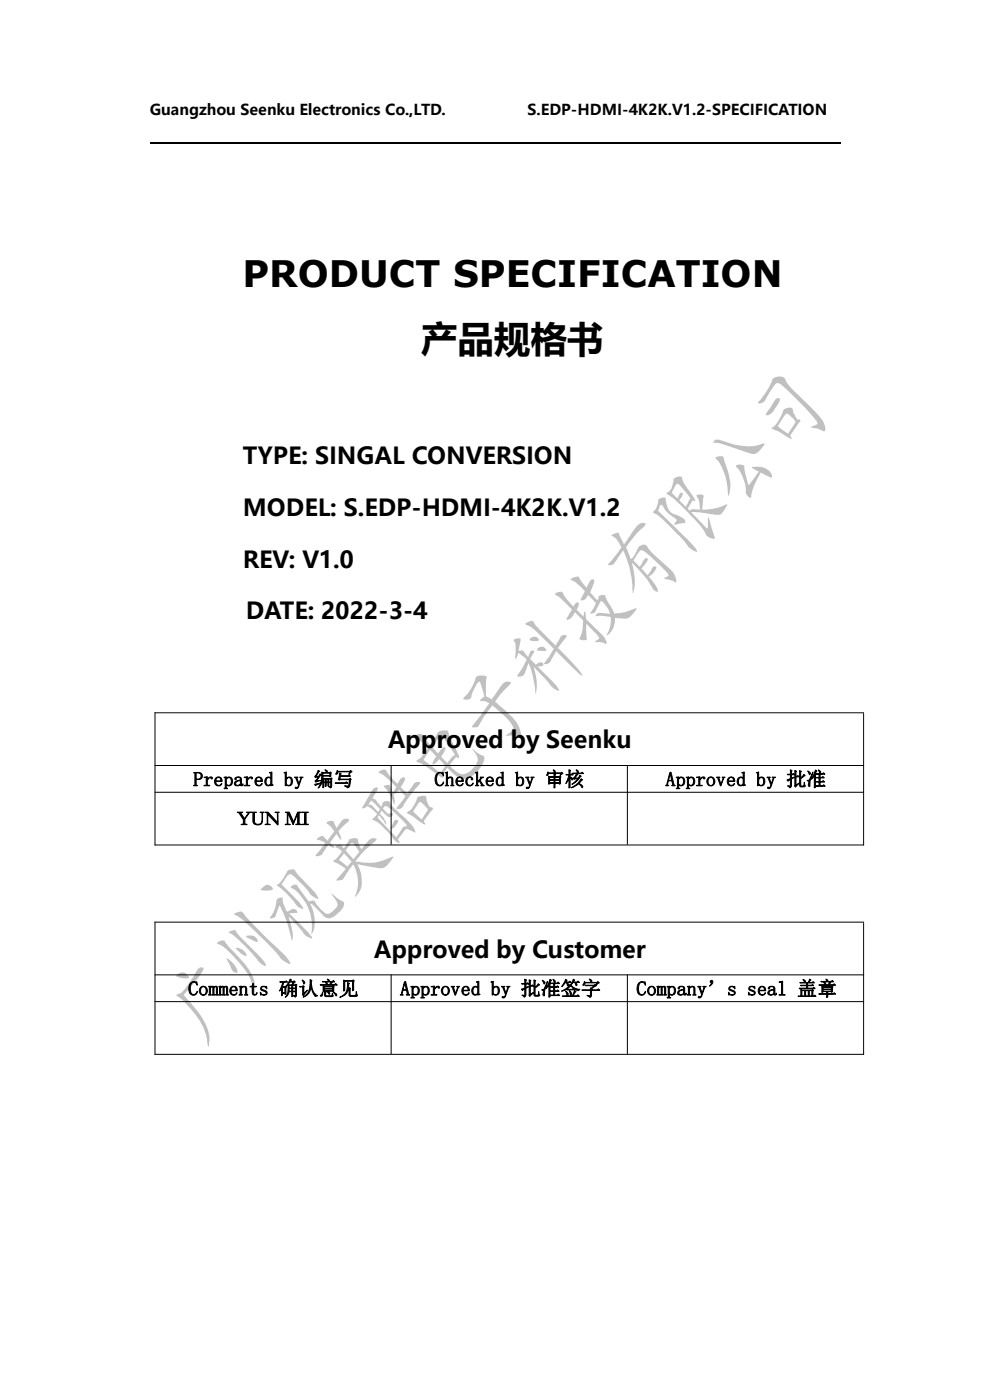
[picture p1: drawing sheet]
<svg xmlns="http://www.w3.org/2000/svg" width="210mm" height="297mm" viewBox="0 0 210 297" stroke-linecap="round" stroke-linejoin="round" font-family="sans-serif">
<g fill="#c0c0c0">
<path d="M42.1 205.5l.5-.3a.4 .4 0 0 1 .6 .3 21.5 21.5 0 0 1-4.3 5.6l1.2 1.3a13.9 13.9 0 0 1 4.3 7.9l-.2 1.8a13.7 13.7 0 0 0-4.3-8.7l-1-1.1-1-.8a.34 .34 0 0 1-.4-.1 .34 .34 0 0 1 0-.4l.9-.3 .6-.7zM37.4 206.9a1.47 1.47 0 0 1 1.5-.6 1.47 1.47 0 0 1 1.1 1.1l-1 .2-.9-.2-.6-.3z" fill-rule="evenodd"/>
<path d="M49.7 193.8l.3-.1a1.22 1.22 0 0 1 2 .6l4.6 4.8 4 3.8 .8 1.1 .2 .5a4.1 4.1 0 0 1-2.7-2 64.6 64.6 0 0 0-8.5-8.1l-.7-.3zM46.1 200a1.18 1.18 0 0 1 1.1-.5 1.18 1.18 0 0 1 1 .9l.7 .9a19.1 19.1 0 0 1 4.8 6l.4 2.3-.2 1.2a11.4 11.4 0 0 0-2-5.2 19 19 0 0 0-5.2-5.2l-.6-.2zM48.6 197.7l.1-.1a.95 .95 0 0 1 1-.3 .95 .95 0 0 1 .7 .8l4.1 4.2a6.8 6.8 0 0 1 1.9 2.4v.2h-.3l-.9-.5a34.3 34.3 0 0 0-6.3-6.4zM48.1 203.3a3.8 3.8 0 0 1 2.2 3l-.1 .1a1.46 1.46 0 0 1-1.3-1.5zM52.3 198.5a1.63 1.63 0 0 1 2.4 1.3h-.5l-1.8-.9zM50.1 201.1a2.02 2.02 0 0 1 2.2 1.7h-.1a3.9 3.9 0 0 1-2.1-1.7z" fill-rule="evenodd"/>
<path d="M61.7 188.1l.2-.2a.76 .76 0 0 1 1.3 .1l2.3 3.3a1.15 1.15 0 0 1 1.2-.1l.6 .8 1.2 1.4a1.18 1.18 0 0 0 2-.1l.6-.5a1.13 1.13 0 0 0 .1-1.9l-.8-1.3 1.9 1.4a.88 .88 0 0 1 .7 .6 .88 .88 0 0 1-.2 .9l-.9 1a2.74 2.74 0 0 1-2.6 1.2l-.4-.2-2.6-2.6-.5-.2a6.7 6.7 0 0 1 .3 6.5h-.1a9.9 9.9 0 0 0-3.9-9.7l-.4-.2zM58.8 190.8l.2-.2a.63 .63 0 0 1 1 0v.1a4.8 4.8 0 0 0 1 2.7l1-.5a.73 .73 0 0 1 1 .8l-1.7 .1 4.2 4.2a1.3 1.3 0 0 1 .7 1.1l-1-.4-.6-.4-1.3-1.7-2.1-2.2 .2 .8a7.5 7.5 0 0 1 .6 4.2l-.1 .1-.1-.1a25.5 25.5 0 0 0-2.4-7.2l-.1-.1-.7 1.8a1 1 0 0 1-1.3 .9l-.1-.1a6.1 6.1 0 0 0 1.4-3.5zM61 184.8a1.67 1.67 0 0 1 1.4-.4v.1a13.9 13.9 0 0 0 3.3 3.6l.7 .8a2.43 2.43 0 0 1 1.1 1.8 3.3 3.3 0 0 1-2.3-1.9l-2.2-2.2a2.78 2.78 0 0 0-1.5-1.1l-.6 .3-1.2 1.8 3.1 3.2a4.2 4.2 0 0 1 1.5 2 2.53 2.53 0 0 1-2-1.6 15.5 15.5 0 0 0-3.6-3.4l.3-.2a5.9 5.9 0 0 0 1.8-2.6zM55.4 188.6a1.53 1.53 0 0 1 1.9-.7l.3 .2a.37 .37 0 0 1 .3 .5 .37 .37 0 0 1-.5 .2l-1.8 .1-.3-.2z" fill-rule="evenodd"/>
<path d="M71.2 179.5l1.1-.3 .6 .8 .8-1.1a1.51 1.51 0 0 1 2.1-1l.3 1.2 .6 1.1 1-1.4a1.55 1.55 0 0 1 2.1-.8v.2l-.5 .5a19.5 19.5 0 0 0-3.9 4.1 10.9 10.9 0 0 0 8-1.1v.2a5.7 5.7 0 0 1-2.2 2.2h-1.2l-4.2-.8a6.2 6.2 0 0 1 .3 6.2l-.8 .7a7.8 7.8 0 0 0-.4-6.9l-2.3 3.3-1.2 .2-.1-.1 .2-.3 1.9-2.1-2-1.2a.58 .58 0 0 1-.7-.5l.9-.7 1-1.3-1.4-.8zM69.3 174.5l.7-.3h.7l.7 1.5 1-1.5a1.02 1.02 0 0 1 1.6-.2l-2.2 2.4 .6 1.8-1-1.3-1.4 1.9 .9 1a1.53 1.53 0 0 1-1.3-.6l-1.4 2.2-.8 .3-.4-.1 .1-.3 1.9-2.4-1-.6-.7-.2a1.05 1.05 0 0 1 1.4-.6l.8 .8 1.4-1.9-.6-.9-.9-.7zM74.4 179l-1.1 1.5 1.7 1.8 1.2-1.6-.8-1.3a.69 .69 0 0 0-.9-.5zM73 181l-1.1 1.4 1.8 1.5 .9-1.1z" fill-rule="evenodd"/>
<path d="M79.2 167.3l.1-.1a.49 .49 0 0 1 .8 0l-.2 .7-.9 1.5 .7 .2 1.2 1.6 .1-.3a.99 .99 0 0 1 .8-.9 .99 .99 0 0 1 1 .5l1 1.2 1.4 1.2a7.9 7.9 0 0 1 2.9 3.6l-.1 .1a2.84 2.84 0 0 0-1.9-.7l-1.7 2.2 .3 .8-.8-.5a24.5 24.5 0 0 0-3.9-4l-1-.5 1-1.2-1.5-1.3a.58 .58 0 0 0-.5-.4 .58 .58 0 0 0-.6 .4l-.5 .1-.1-.3zM81.4 171.2l-.2 .3 .9 1a.63 .63 0 0 0 1-.2 .63 .63 0 0 1-.1 1 .63 .63 0 0 1-1-.2l-1.1-1.1-.3 .6 .8 1.1 .4 .6 .1 .7-1.6-2.1-.2 .6 4 4.1 1.2-1.9a.76 .76 0 0 1 .9-.4 .32 .32 0 0 0 .1-.3 .32 .32 0 0 0-.3-.2l-1.2-1.4a8.7 8.7 0 0 0-3-2.4zM80.4 163.7h.1a.98 .98 0 0 1 1.5-.1l.7 1 1.6 1.7 .5-.9 .5-.4a.37 .37 0 0 1 .6 0 .37 .37 0 0 1 0 .5l-.9 1.5 1.4 1.4 1.1-1.7a1.08 1.08 0 0 1 1.6-.7l-.2 .5-2.8 3.6a2.67 2.67 0 0 1-1.3 1.5 .43 .43 0 0 1-.4 .1 .43 .43 0 0 1-.3-.3l1.9-2.5-1.3-1.3-.7 .6-.6 .3 .3 .9v1.3a11.1 11.1 0 0 0-2.1-3.7l-.2-.1a.95 .95 0 0 1 1.4-.2l.5 1.5 .8-1.2-.7-.7a8.9 8.9 0 0 0-2.8-2.3l-.3-.1zM88.6 169.1l.3-.1a1.27 1.27 0 0 1 1.5 .1l.2 .9a1.48 1.48 0 0 0 1.2 1.4l.1 .2-.2 .2-1.8 2.4 .3 .7a5.3 5.3 0 0 1-2.4-1.5l-1.4-.8a.36 .36 0 0 1 0-.4 .36 .36 0 0 1 .4-.2 5.3 5.3 0 0 0 1.6-2.5zM88.9 170.3l-1.3 1.9 1.9 1.7 1.3-2.2a3.6 3.6 0 0 0-1.6-1.6zM78.7 169.8l-.6 .9a1.03 1.03 0 0 1 1.2 .6l.9 1 .4-.6zM83.7 174h.2a.4 .4 0 0 1 .5 .1 .4 .4 0 0 1-.1 .6 1.71 1.71 0 0 1-1.5 1.1z" fill-rule="evenodd"/>
<path d="M87.9 156.2l.4-.3a.85 .85 0 0 1 1.4 .4l1.6 1.7 1.5-2.6a1.77 1.77 0 0 1 1.8-.5 .7 .7 0 0 1 .6 .9l.8 1.7a8.2 8.2 0 0 1 1.4 3.2 .37 .37 0 0 1-.6-.1l-1.5 1.7a4.2 4.2 0 0 0 3.1 2 4.4 4.4 0 0 0 2.9-3.2l-.3-1-.8-1.2a6.4 6.4 0 0 0 2.5 1.5 3 3 0 0 1-1 2.7 4.3 4.3 0 0 1-3.7 2.1l-1.1-.5-2-1.8-.3 .3a1.75 1.75 0 0 0-.6 1.8l-.5-.2-1-.7a11.7 11.7 0 0 0-3.7-2.3l-.5-.4 .9-.6 1.6-2.1-1.8-1.7-.9-.5zM92.8 156.8l-1.1 1.7 1.2 1.4 .5-.7a.98 .98 0 0 1 1-.7l.1 .1a2.46 2.46 0 0 1-.9 1.9l1.3 1.4 1-1.4 .6-.4a10.6 10.6 0 0 0-2.8-3.7l-.4-.1zM91.2 159.1l-1.4 2.1 3.6 2.8 1.1-1.5-1.4-1.5-.7 .9a.37 .37 0 0 1-.3 .3 .37 .37 0 0 1-.4-.2l.8-1.6z" fill-rule="evenodd"/>
<path d="M101.2 143.5l.4-.2a1.79 1.79 0 0 1 1.7 .3l-.2 1.4v2.7l1.2 .7 .6-.9a8.2 8.2 0 0 1 2.2-2.8l.3-.1a.61 .61 0 0 1 1 .3l-.2 .3a18.3 18.3 0 0 0-3.2 3.7l3.3 2.9a5.7 5.7 0 0 1 2.2 4.3h-3.1l1.2-1a.89 .89 0 0 0 0-1.3 17.4 17.4 0 0 0-4.2-4.2l-2.3 3.4a1.77 1.77 0 0 1-1.1 1.3l-.9-.1 3.7-5-.7-.4-1.3-.1 .9-1-.6-2.4a.56 .56 0 0 0-.5-.7v.1a7.6 7.6 0 0 0-1.6 3 .83 .83 0 0 1-1.2 .7 .4 .4 0 0 1-.5-.2 8.9 8.9 0 0 0 2.6-4.3z" fill-rule="evenodd"/>
<path d="M108.9 135.8l.3-.2a1.01 1.01 0 0 1 1.2 0l-.4 2.5a.96 .96 0 0 1 1.4 .6l.7 .7 .3-1 .3-.3a.33 .33 0 0 1 .5-.1 .33 .33 0 0 1 0 .5l-.8 1.3 1.3 1.2a.95 .95 0 0 1 1.6-.1 .71 .71 0 0 1-1.1 .5h-.2l4.2 4.3a.65 .65 0 0 1 .3 .8l-.5-.1-.9-.6-3.9-4.4a10.3 10.3 0 0 1 .5 5.8 25.3 25.3 0 0 0-1.6-6.5l-.4 1.2a1.74 1.74 0 0 1-1.2 1.6l-.5 .1-.3-.3 1.2-1.7 .8-1.6-1.8-1.5-.6 1.4a7.9 7.9 0 0 0-.2-3.9zM111.5 132.3l.6-.4a.73 .73 0 0 1 .8-.2 .73 .73 0 0 1 .5 .6l.4 .6 4.1 4 .5-.9a1.67 1.67 0 0 1 1.2-1.3 .38 .38 0 0 1 .6 .3l-1.8 2.5 4.4 4.7a1.53 1.53 0 0 1 .7 1.2l-.7-.5-4.8-4.8-1 1.8a1.3 1.3 0 0 1-1.4 1l-.2-.1 2.1-3.2-3.9-3.8a4.6 4.6 0 0 0-2.1-1.3zM112.5 135.4a.98 .98 0 0 1 1-.4 .98 .98 0 0 1 .8 .9l-.4 .1-1.3-.1a.28 .28 0 0 1-.2-.2 .28 .28 0 0 1 .1-.3zM114 137.6a.97 .97 0 0 1 1.1-.4 .97 .97 0 0 1 .7 .8h-1.5l-.4-.1z" fill-rule="evenodd"/>
<path d="M121.1 122.8l.4-.2a.97 .97 0 0 1 1.4 0l1.5 2.1 .7-1.4a.51 .51 0 0 1 .8-.4 .51 .51 0 0 1 0 .9l-.7 1.8 1.5 1.8 .1-.2a1 1 0 0 1 .6-.9 1 1 0 0 1 1 .1l.5 1.2 1.4 2.5h.7a10.3 10.3 0 0 0 3.9-1.1l.1 .2-.3 .5a2.48 2.48 0 0 1-2.8 1.5l-1.5-.1a3.7 3.7 0 0 1-1.6 3.6l.4-1.1a5.1 5.1 0 0 0 .3-2.7l-1.9-.3-1.2 .1a.33 .33 0 0 1 0-.3 .33 .33 0 0 1 .3-.2l.6-.2 2.1 .2a4.2 4.2 0 0 0-1.9-2.6l-1.1 1.8a1 1 0 0 1-1.1 .8v-.3l1.1-1.9-1.6-1.8a1.47 1.47 0 0 1-1.6 1.1l.9-1.9a7.8 7.8 0 0 0-3-2.5zM117.8 125.9l.3-.2a.93 .93 0 0 1 1.4 .3l.7 1.1 1.4 1.6 .5-.8 .6-.1a1.3 1.3 0 0 1-.4 1.5l1.5 1.5 .3-1.2 .2 1.8 2.7 2.6a3.3 3.3 0 0 1 1.7 2.6l-1.6-.4a.64 .64 0 0 1-.9-.1l.6-.4a.37 .37 0 0 0 .3-.4 .37 .37 0 0 0-.2-.3l-2.5-2.7v2.9a.46 .46 0 0 1 0 .5 .46 .46 0 0 1-.5 .1h-.2a.59 .59 0 0 1-.8-.3v-.1a6.7 6.7 0 0 0 .8-3.8l-1.7-1.7a1.93 1.93 0 0 1-1.8 1.5l1.1-2.1-2.5-2.5-1-.6z" fill-rule="evenodd"/>
<path d="M129.7 113.6l.6-.4a.8 .8 0 0 1 1 0l1.1 2.3 1.3-1.9a5.8 5.8 0 0 1 2.1-2.6l.7-.1a.35 .35 0 0 1 .4 .1 .35 .35 0 0 1 0 .3l-.5 .7a16.4 16.4 0 0 0-3.6 4.1l.9 2.4a1.25 1.25 0 0 0 1-.9l.6-1.3a1.31 1.31 0 0 1 1.8-.6l1.3 1.6 3.6 3.3a3.4 3.4 0 0 1 1.4 2.9l-2.5-.8 .6-.4a.36 .36 0 0 0 .3-.2 .36 .36 0 0 0-.2-.4l-2.3-2.4a9.9 9.9 0 0 0-3.2-2.6 1.97 1.97 0 0 0-1.2 1.3l-.5 .9 1.3 1.3 .6-.9a1.06 1.06 0 0 1 .9-.9 .4 .4 0 0 1 .3 .4 .4 .4 0 0 1-.3 .4l-1.1 1.4 1.2 1.4 .8-1a.85 .85 0 0 1 .9-.9 .33 .33 0 0 1 .1 .6l-.6 1-.9 .6 1.5 1.9a1.13 1.13 0 0 1 .4 1.3l-.7-.3a24.6 24.6 0 0 0-4.8-5.8 10.4 10.4 0 0 1 .3 6.4h-.1a23.8 23.8 0 0 0-2-9l-1.5 2.1a1.51 1.51 0 0 1-1.7 1v-.2l2.8-3.6a4.3 4.3 0 0 0-2.1-2.5z" fill-rule="evenodd"/>
<path d="M143 101.5l.6-.3a.75 .75 0 0 1 .8-.1 .75 .75 0 0 1 .4 .8l.6 1.1 1 1.4a2.94 2.94 0 0 1 1 1.9l-.5-.1-1 1.7 .4 .4 .6-.3 1.6 .1-.2-1.6-.6-1.3a1.01 1.01 0 0 1 1.6 .1l-.4 2.8a14.1 14.1 0 0 0 5.4-1.1l-.1 .3a3.5 3.5 0 0 1-1.5 1.9h-.8l-3.1-.4-2.2-.2 3.3 3.5 .3-.1v-1.7v-.4l.1-.1 1.3 4.4a.51 .51 0 0 1-.8 0l-.2-.1a3.2 3.2 0 0 1-1.5-1.9l-.2-.2a34.7 34.7 0 0 0-7.5-7.2 .33 .33 0 0 1 .1-.4 .33 .33 0 0 1 .4 0 5.5 5.5 0 0 0 1.1-2.9zM139.8 105.8l.4-.1a.75 .75 0 0 1 1 0 3.3 3.3 0 0 0 2.6 3.6l.9 .5 .6 .6a.31 .31 0 0 1 .1 .4 .31 .31 0 0 1-.4 .2l-2 .3 .6-.9-.1-.2a9.2 9.2 0 0 1-3.1-3.1h-.2l-.2 .2-.4 1.1 7.9 7.9a.55 .55 0 0 1 .3 .8l-.5-.2-1.3-.9a13.7 13.7 0 0 0-2.9-3.3l-2.3-2.3a5.8 5.8 0 0 0-2.2-1.6v-.1a3.5 3.5 0 0 0 1-2.6zM143.5 102.7l-1 1.8 1.2 1.2 .4-.8a.36 .36 0 0 1 .5-.4 .36 .36 0 0 1 .2 .6l-.7 1 1.4 1.4 .4-.8a.78 .78 0 0 1 .6-.8l-.2-.4a10.8 10.8 0 0 0-2.5-2.8z" fill-rule="evenodd"/>
<path d="M156.2 98.7a1.06 1.06 0 0 1 1.7 .5l.2 1.2 .7 2.5 2.2-2.9-1.5-.8a3.2 3.2 0 0 1 4.3 1.9 .26 .26 0 0 1-.2 .2 .26 .26 0 0 1-.3-.1l-1.9-1a14.6 14.6 0 0 0-2.2 5.4l-.6-.4a1.75 1.75 0 0 1-.4-1.7 9.5 9.5 0 0 0-2.1-4.7zM151.6 93.3h.2a2.72 2.72 0 0 1 1.9 .3 11.4 11.4 0 0 0 8.3 .5l.1 .1a3.7 3.7 0 0 1-2.3 2.1h-.4a47.9 47.9 0 0 0-7.5-2.4h-.6zM151.8 97l.8-.2a.59 .59 0 0 1 .6-.1 .59 .59 0 0 1 .3 .6l.6 1.7a8.5 8.5 0 0 1 .5 6.2 19.8 19.8 0 0 0-1.7-6.5l-.5-.9-.6-.6z" fill-rule="evenodd"/>
<path d="M164 80.3l.2-.1a1.65 1.65 0 0 1 2.4 .3l1.2 1.8 5.9 5.8a3.5 3.5 0 0 1 1.3 3.3l-.3 .1-1.4-.6-1.3-.3 1.1-.5a.44 .44 0 0 0 .3-.3 .44 .44 0 0 0-.2-.5l-3.4-3.8a24.1 24.1 0 0 0-4.6-4.2h-.4a2.85 2.85 0 0 0-1.2 1.5l-1.5 2.4a.92 .92 0 0 1-1.3 .2 17.7 17.7 0 0 0 3.2-5.1zM166.2 87l.5-.3a1.18 1.18 0 0 1 1.4 0l.5 1.4a1.3 1.3 0 0 0 1.2 1l-.1 .4-2.1 2.9 .3 .7-.3-.1a12.1 12.1 0 0 0-3.5-1.9l-.4-.2a8 8 0 0 0 2.3-3.3zM166.7 87.8l-1.7 2.6 2.2 1.6 1.6-2.5-.5-.7a2.34 2.34 0 0 0-1.5-1zM164.6 84.6l.2-.1a.44 .44 0 0 1 .6 .1 .44 .44 0 0 1-.1 .6l-.1 .3a5.8 5.8 0 0 1-1.9 2.4l-.4 .2-.4-.1z" fill-rule="evenodd"/>
</g>
<path d="M31.7 30.2h146.6" fill="none" stroke="#000" stroke-width=".25"/>
<g fill="none" stroke="#000" stroke-width=".21">
<path d="M32.8 151.2h150.5M32.9 151.1v28.2M183.2 151.3v28M32.8 162.4h150.5M32.8 168.1h150.5M32.8 179.3h150.5M83 162.3v16.9M133.1 162.3v16.9M32.8 195.6h150.5M32.9 195.5v28.3M183.2 195.7v28.1M32.8 206.8h150.5"/>
<path d="M32.8 212.5h150.5M83 206.7v16.9M133.1 206.7v16.9M32.8 223.7h150.5"/>
</g>
<g font-size="7.7">
<text x="51.4" y="61">PRODUCT SPECIFICATION</text>
<text x="89.3" y="74.8">产品规格书</text>
</g>
<g font-size="5">
<text x="51.5" y="98.4">TYPE: SINGAL CONVERSION</text>
<text x="51.5" y="109.4">MODEL: S.EDP-HDMI-4K2K.V1.2</text>
<text x="51.5" y="120.4">REV: V1.0</text>
<text x="52.2" y="131.4">DATE: 2022-3-4</text>
<text x="82.3" y="158.8">Approved by Seenku</text>
<text x="79.3" y="203.2">Approved by Customer</text>
</g>
<g font-size="4.2">
<text x="41" y="166.8">Prepared by 编写</text>
<text x="92.2" y="166.8">Checked by 审核</text>
<text x="141.2" y="166.8">Approved by 批准</text>
<text x="50.4" y="174.9">YUN MI</text>
<text x="39.9" y="211.2">Comments 确认意见</text>
<text x="84.9" y="211.2">Approved by 批准签字</text>
<text x="135" y="211.2">Company’s seal 盖章</text>
</g>
<g font-size="3.2">
<text x="31.7" y="24.4">Guangzhou Seenku Electronics Co.,LTD.</text>
<text x="111.9" y="24.4">S.EDP-HDMI-4K2K.V1.2-SPECIFICATION</text>
</g>
</svg>
